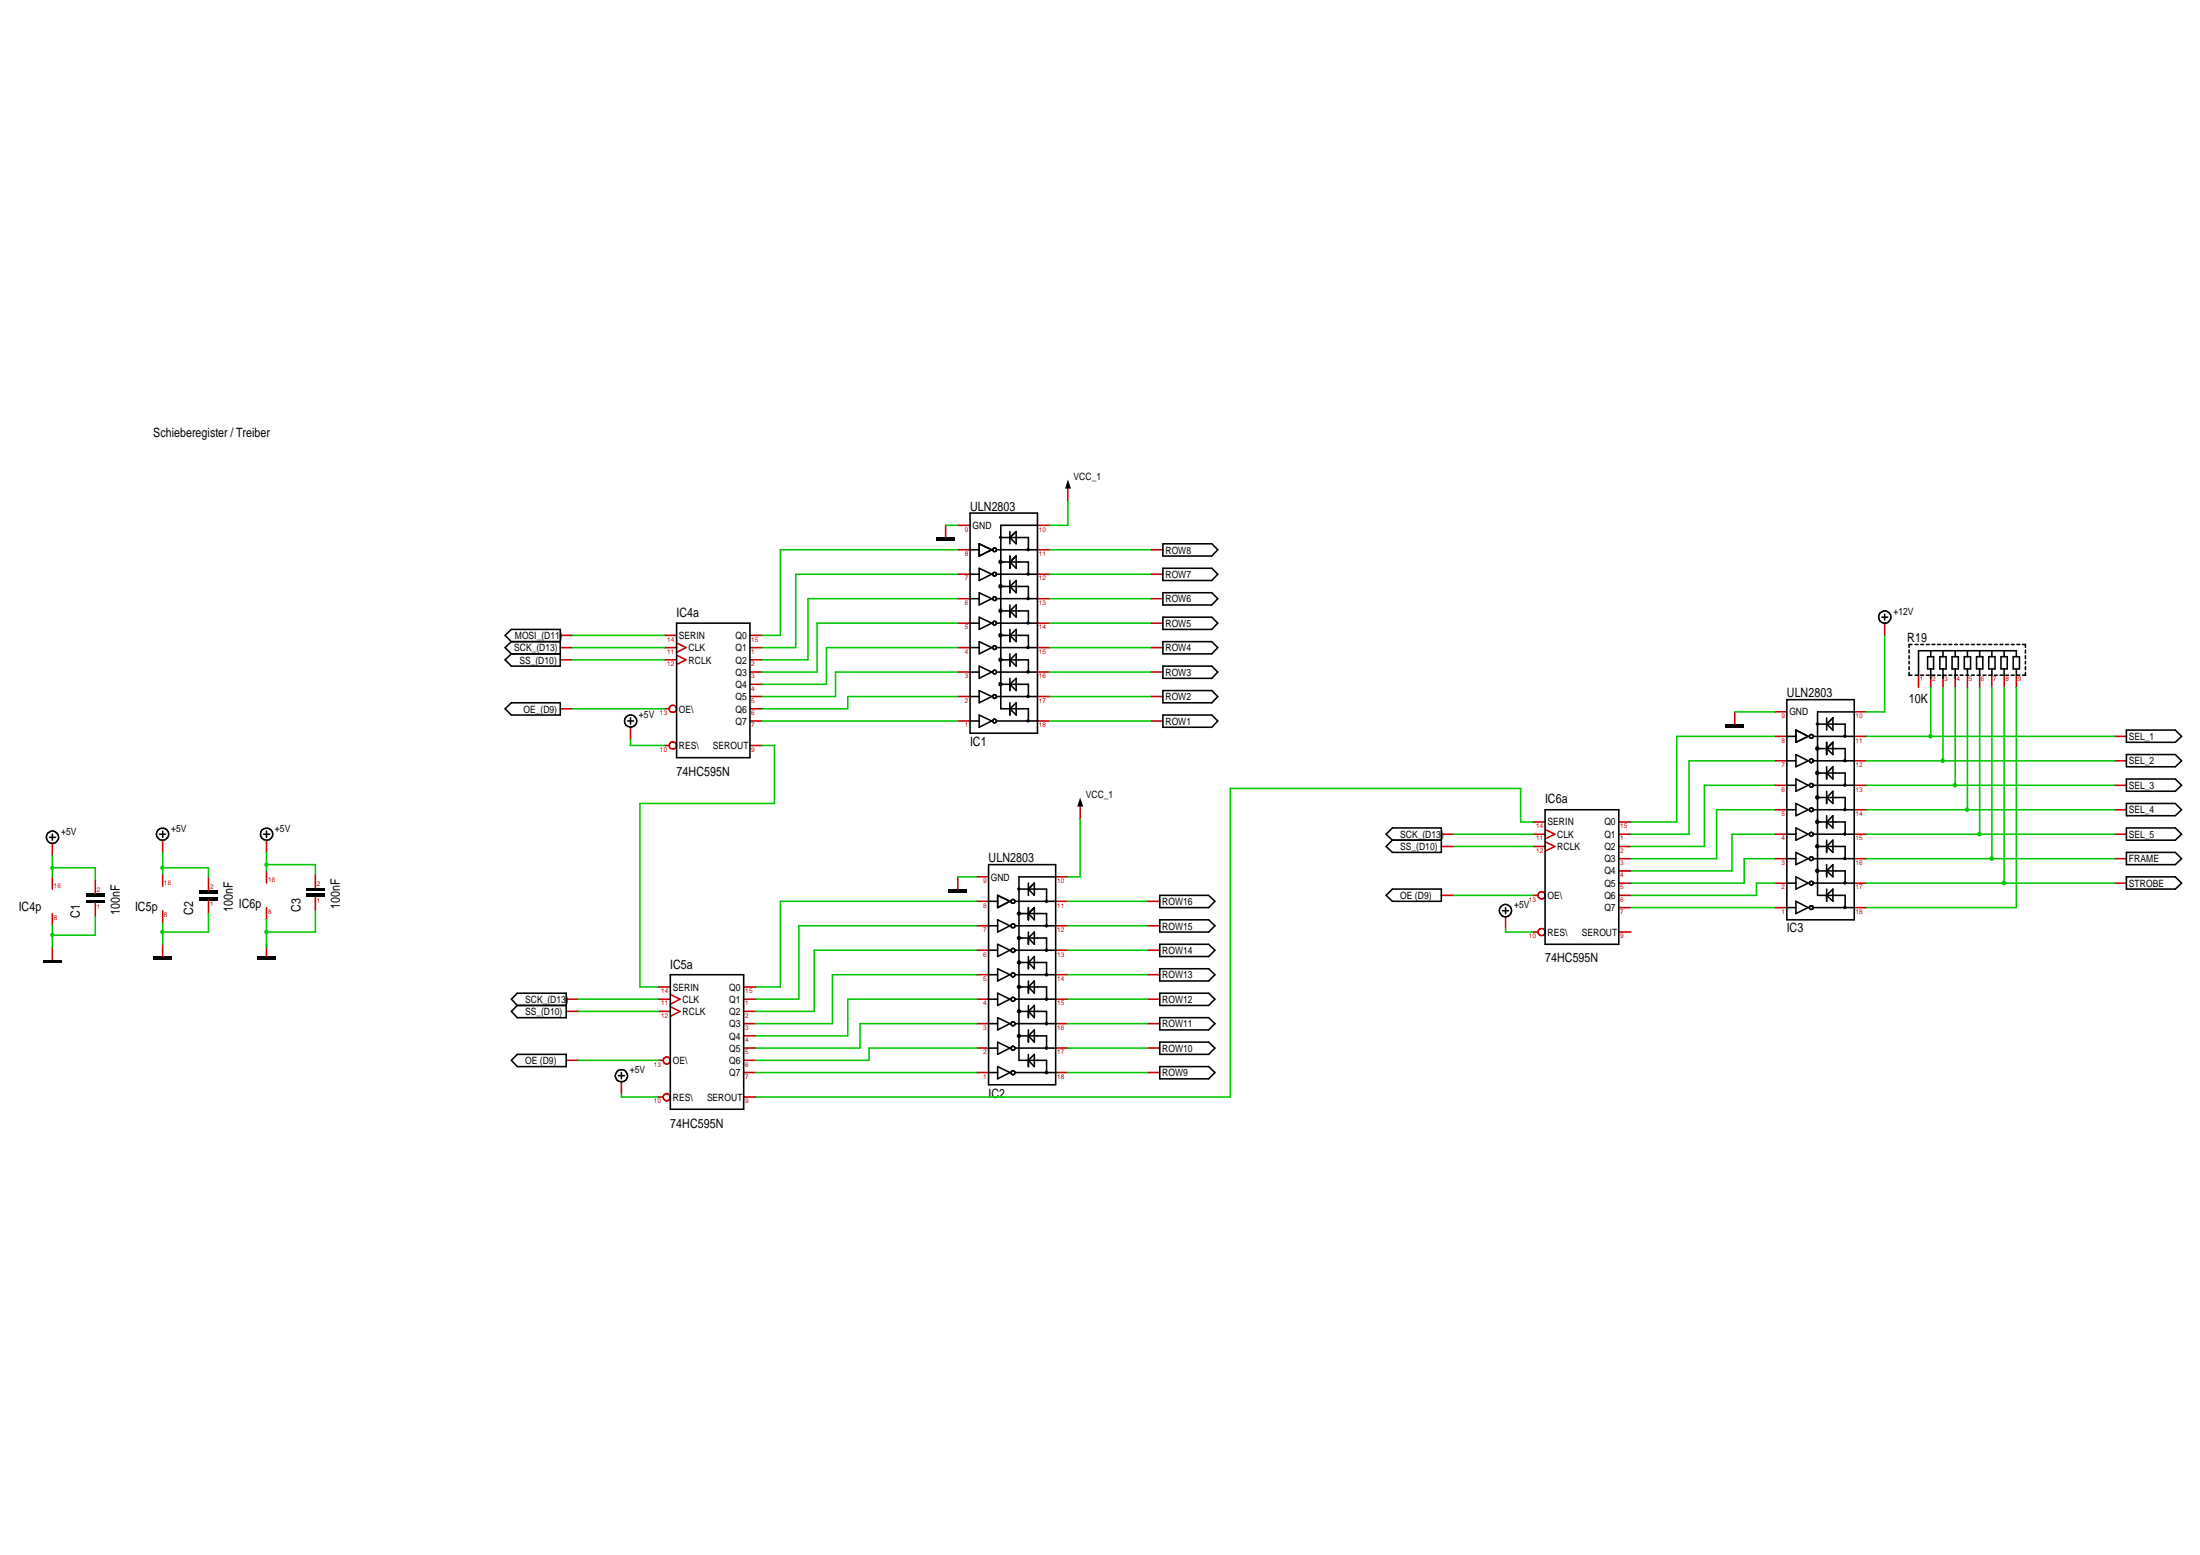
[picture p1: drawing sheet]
<svg xmlns="http://www.w3.org/2000/svg" width="297mm" height="210mm" viewBox="0 0 297 210" stroke-linecap="round" stroke-linejoin="round" font-family="sans-serif">
<g fill="none" stroke="#c80000" stroke-width=".21">
<path d="M75.6 95.7h1.7M75.6 89.1h1.7M75.6 87.4h1.7M75.6 85.8h1.7M85.1 98.2v1.6M89.7 95.7h.7M89.7 89.1h1.7M89.7 87.4h1.7M89.7 85.8h1.7M91.4 88.4l1.2 .7-1.2 .6M91.4 86.8l1.2 .6-1.2 .7M101.3 95.7h1.6"/>
<path d="M101.3 89.1h1.6M101.3 87.4h1.6M101.3 85.8h1.6M101.3 97.3h1.6M101.3 94h1.6M101.3 92.4h1.6M101.3 90.7h1.6M155.4 97.3h1.6M254.5 84.1v1.7M259 91.1v1.7M260.7 91.1v1.7M262.3 91.1v1.7"/>
<path d="M264 91.1v1.7M265.6 91.1v1.7M267.3 91.1v1.7M268.9 91.1v1.7M270.6 91.1v1.7M272.2 91.1v1.7M285.5 99.4h1.6M7.1 113.8v1.7M7.1 118.4v1.6M12.9 118.8v1.8M22 113.4v1.7M22 118v1.6"/>
<path d="M28.1 118.4v1.8M36 113.4v1.7M36 117.6v1.6M42.6 118v1.8M89.7 100.6h.7M101.3 100.6h1.6M145.8 108.9v1.6M194.6 114.3h1.7M194.6 112.6h1.7M207 114.3h1.6M207 112.6h1.6M207 111h1.6"/>
<path d="M208.6 113.6l1.3 .7-1.3 .6M208.6 112l1.3 .6-1.3 .6M218.6 114.3h1.6M218.6 112.6h1.6M218.6 111h1.6M218.6 119.2h1.6M218.6 117.6h1.6M218.6 115.9h1.6M285.5 112.6h1.6M285.5 109.3h1.6M285.5 106h1.6M285.5 102.7h1.6"/>
<path d="M285.5 119.2h1.6M285.5 115.9h1.6M7.1 123.3v1.7M7.1 127.9v1.6M12.9 121.9v1.8M22 122.9v1.7M22 127.5v1.6M28.1 121.5v1.8M36 122.5v1.7M36 127.5v1.6M42.6 121.1v1.8M76.5 136.5h1.6"/>
<path d="M76.5 134.9h1.6M88.9 136.5h1.6M88.9 134.9h1.6M88.9 133.2h1.6M90.5 135.9l1.3 .6-1.3 .7M90.5 134.2l1.3 .7-1.3 .7M100.4 136.5h1.7M100.4 134.9h1.7M100.4 133.2h1.7M100.4 139.8h1.7M100.4 138.2h1.7M194.6 120.9h1.7"/>
<path d="M203.3 123.7v1.7M207 120.9h.6M207 125.8h.6M218.6 120.9h1.6M218.6 125.8h1.6M218.6 122.5h1.6M76.5 143.1h1.6M83.9 146v1.7M88.9 143.1h.6M88.9 148.1h.6M100.4 143.1h1.7M100.4 148.1h1.7"/>
<path d="M100.4 144.8h1.7M100.4 141.5h1.7"/>
<circle cx="90.9" cy="95.7" r=".48"/>
<circle cx="90.8" cy="100.6" r=".48"/>
<circle cx="208.1" cy="120.9" r=".49"/>
<circle cx="208.1" cy="125.8" r=".49"/>
<circle cx="90" cy="143.1" r=".48"/>
<circle cx="90" cy="148.1" r=".49"/>
</g>
<g fill="none" stroke="#000001" stroke-width=".21">
<path d="M68.2 95.7l.8-.8h6.6v1.6h-6.6zM69 86.6l-.8-.8 .8-.8h6.6v4.9h-6.6l-.8-.8 .8-.8M69 88.3h6.6M69 86.6h6.6M69 86.6l-.8 .8 .8 .9M84.7 97.3h.9M85.1 96.9v.8M91.4 84.1h9.9v18.2h-9.9zM157 96.5h6.6l.8 .8-.8 .9h-6.6zM254.1 83.3h.8M254.5 82.9v.8M257.8 87.8v.3"/>
<path d="M257.8 88.5v.4M257.8 89.3v.3M257.8 90v.4M257.8 90.8v.3h.3M258.1 87h-.3v.4M258.6 87h.3M258.6 91.1h.3M259.3 87h.4M259.3 91.1h.4M260.1 87h.4M260.1 91.1h.4M260.3 88.6h.8v1.7h-.8z"/>
<path d="M260.7 87.8v.8M260.7 90.3v1.3M260.9 87h.3M260.9 91.1h.3M261.6 87h.4M261.6 91.1h.4M261.9 88.6h.9v1.7h-.9zM262.3 87.8v.8M262.3 90.3v1.3M262.4 87h.4M262.4 91.1h.4M263.1 87h.4"/>
<path d="M263.1 91.1h.4M263.6 88.6h.8v1.7h-.8zM263.9 87h.4M263.9 91.1h.4M264 87.8v.8M264 90.3v1.3M264.7 87h.3M264.7 91.1h.3M265.2 88.6h.9v1.7h-.9zM265.4 87h.4M265.4 91.1h.4M265.6 87.8v.8"/>
<path d="M265.6 90.3v.8M266.2 87h.4M266.2 91.1h.4M266.9 88.6h.8v1.7h-.8zM267 87h.3M267 91.1h.3M267.3 87.8v.8M267.3 90.3v.8M267.8 87h.3M267.8 91.1h.3M268.5 88.6h.9v1.7h-.9zM268.5 87h.4"/>
<path d="M268.5 91.1h.4M268.9 87.8v.8M268.9 90.3v.8M269.3 87h.4M269.3 91.1h.4M270 87h.4M270 91.1h.4M270.2 88.6h.8v1.7h-.8zM270.6 87.8v.8M270.6 90.3v.8M270.8 87h.4M270.8 91.1h.4"/>
<path d="M271.6 87h.3M271.6 91.1h.3M271.8 88.6h.9v1.7h-.9zM272.2 88.6v-.8h-13.2v3.3M272.2 90.3v.8M272.3 87h.4M272.3 91.1h.4M273.1 87h.4v.4M273.5 87.8v.3M273.5 88.5v.4M273.5 89.3v.3M273.5 90v.4"/>
<path d="M273.5 90.8v.3h-.4M287.1 98.6h6.6l.9 .8-.9 .8h-6.6zM6.7 113h.8M7.1 112.6v.8M21.5 112.6h.8M22 112.2v.8M35.6 112.6h.8M36 112.2v.8M187.2 112.6l.8-.8h6.6v3.3h-6.6l-.8-.8 .8-.9zM188 113.4h6.6M208.6 109.3h10v18.2h-10zM287.1 111.8h6.6l.9 .8-.9 .8h-6.6z"/>
<path d="M287.1 115.1h6.6l.9 .8-.9 .8h-6.6zM287.1 101.9h6.6l.9 .8-.9 .8h-6.6zM287.1 105.2h6.6l.9 .8-.9 .8h-6.6zM287.1 108.5h6.6l.9 .8-.9 .8h-6.6zM287.1 118.4h6.6l.9 .8-.9 .8h-6.6zM69 134.9l.8-.8h6.7v3.3h-6.7l-.8-.9 .8-.8zM69.8 135.7h6.7M90.5 131.6h9.9v18.1h-9.9zM187.2 120.9l.8-.9h6.6v1.7h-6.6zM202.9 122.9h.8M203.3 122.5v.8M69 143.1l.8-.8h6.7v1.7h-6.7z"/>
<path d="M83.5 145.2h.8M83.9 144.8v.8"/>
<circle cx="85.1" cy="97.3" r=".84"/>
<circle cx="254.5" cy="83.3" r=".84"/>
<circle cx="7.1" cy="113" r=".84"/>
<circle cx="22" cy="112.6" r=".83"/>
<circle cx="36" cy="112.6" r=".84"/>
<circle cx="203.3" cy="122.9" r=".83"/>
<circle cx="83.9" cy="145.2" r=".81"/>
</g>
<path d="M5.8 129.7h2.5M11.6 121.7h2.5M41.4 120h2.5" fill="none" stroke="#000001" stroke-width=".38"/>
<path d="M11.6 120.9h2.5M20.7 129.3h2.5M26.9 120.4h2.5M26.9 121.3h2.5M34.8 129.3h2.5M41.4 120.9h2.5" fill="none" stroke="#000001" stroke-width=".42"/>
<path d="M145.8 107.7l.5 1.2h-.8z" fill="#000001"/>
<path d="M144.2 66v1.6" fill="none" stroke="#c80000" stroke-width=".21"/>
<path d="M144.2 64.7l.4 1.3h-.8z" fill="#000001"/>
<g fill="none" stroke="#c80000" stroke-width=".21">
<path d="M127.7 70.9v1.7M155.4 74.2h1.6M155.4 77.5h1.6M155.4 80.8h1.6M155.4 84.1h1.6M155.4 87.4h1.6M155.4 90.7h1.6M155.4 94h1.6M234.2 96.1v1.6M239.6 99.4h1.7M239.6 96.1h1.7M250.4 99.4h1.6"/>
<path d="M250.4 96.1h1.6M129.3 118.4v1.6M239.6 112.6h1.7M239.6 109.3h1.7M239.6 106h1.7M239.6 102.7h1.7M239.6 115.9h1.7M239.6 119.2h1.7M250.4 112.6h1.6M250.4 109.3h1.6M250.4 106h1.6M250.4 102.7h1.6"/>
<path d="M250.4 115.9h1.6M250.4 119.2h1.6M154.9 121.7h1.7M154.9 125h1.7M154.9 128.3h1.7M154.9 131.6h1.7M154.9 134.9h1.7M154.9 138.2h1.7M239.6 122.5h1.7M250.4 122.5h1.6M154.9 141.5h1.7M154.9 144.8h1.7"/>
</g>
<g fill="none" stroke="#000001" stroke-width=".21">
<path d="M157 73.4h6.6l.8 .8-.8 .9h-6.6zM157 76.7h6.6l.8 .8-.8 .9h-6.6zM157 80h6.6l.8 .8-.8 .9h-6.6zM157 83.3h6.6l.8 .8-.8 .9h-6.6zM157 86.6h6.6l.8 .8-.8 .9h-6.6zM157 89.9h6.6l.8 .8-.8 .9h-6.6zM157 93.2h6.6l.8 .8-.8 .9h-6.6zM241.3 94.4h9.1v29.8h-9.1zM156.6 120.9h6.6l.8 .8-.8 .8h-6.6zM156.6 124.2h6.6l.8 .8-.8 .8h-6.6zM156.6 127.5h6.6l.8 .8-.8 .8h-6.6zM156.6 130.8h6.6l.8 .8-.8 .8h-6.6z"/>
<path d="M156.6 134.1h6.6l.8 .8-.8 .8h-6.6zM156.6 137.4h6.6l.8 .8-.8 .8h-6.6zM156.6 140.7h6.6l.8 .8-.8 .8h-6.6zM156.6 144h6.6l.8 .8-.8 .8h-6.6z"/>
</g>
<path d="M126.4 72.8h2.5M233 98h2.5M128.1 120.2h2.5" fill="none" stroke="#000001" stroke-width=".42"/>
<g fill="#000001">
<circle cx="245.4" cy="101" r=".31"/>
<circle cx="245.4" cy="104.3" r=".31"/>
<circle cx="245.4" cy="107.6" r=".31"/>
<circle cx="245.4" cy="110.9" r=".31"/>
<circle cx="245.4" cy="114.2" r=".31"/>
<circle cx="245.4" cy="117.5" r=".31"/>
</g>
<g fill="none" stroke="#000001" stroke-width=".21">
<path d="M250.4 96.1h-5v24.8h2.5M245.4 114.3h2.5M245.4 111h2.5M245.4 107.7h2.5M245.4 104.4h2.5M245.4 101h2.5M245.4 117.6h2.5M246.6 100.2v1.7M246.6 103.5v1.7M246.6 106.8v1.7M246.6 110.1v1.7M246.6 113.4v1.7"/>
<path d="M246.6 116.7v1.7M247.5 100.2v1.7l-.9-.9zM247.5 103.5v1.7l-.9-.8zM247.5 106.8v1.7l-.9-.8zM247.5 110.1v1.7l-.9-.8zM247.5 113.4v1.7l-.9-.8zM247.5 116.7v1.7l-.9-.8zM246.6 120v1.7M247.5 120v1.7l-.9-.8z"/>
</g>
<g fill="#000001">
<circle cx="249.1" cy="102.7" r=".24"/>
<circle cx="249.1" cy="106" r=".24"/>
<circle cx="249.1" cy="109.3" r=".24"/>
<circle cx="249.1" cy="112.6" r=".24"/>
<circle cx="249.1" cy="115.9" r=".24"/>
<circle cx="249.1" cy="119.2" r=".24"/>
<circle cx="249.1" cy="122.5" r=".24"/>
</g>
<g fill="none" stroke="#000001" stroke-width=".21">
<path d="M242.5 98.6l1.6 .8-1.6 .8zM241.3 119.2h1.2M241.3 115.9h1.2M241.3 112.6h1.2M241.3 106h1.2M241.3 109.3h1.2M241.3 102.7h1.2M242.5 105.2l1.6 .8-1.6 .8zM242.5 108.5l1.6 .8-1.6 .8zM242.5 111.8l1.6 .8-1.6 .8zM242.5 115.1l1.6 .8-1.6 .8zM242.5 118.4l1.6 .8-1.6 .8z"/>
<path d="M244.8 119.2h5.6M244.8 115.9h5.6M244.8 112.6h5.6M244.8 106h5.6M244.8 109.3h5.6M244.8 102.7h5.6M247.9 101h1.2v1.7M247.9 104.4h1.2v1.6M247.9 107.7h1.2v1.6M247.9 111h1.2v1.6M247.9 114.3h1.2v1.6M247.9 117.6h1.2v1.6"/>
<path d="M241.3 122.5h1.2M242.5 121.7l1.6 .8-1.6 .8zM244.8 122.5h5.6M247.9 120.9h1.2v1.6"/>
<circle cx="244.6" cy="109.3" r=".26"/>
<circle cx="244.6" cy="106" r=".26"/>
<circle cx="244.6" cy="115.9" r=".26"/>
<circle cx="244.6" cy="112.6" r=".26"/>
<circle cx="244.6" cy="102.7" r=".26"/>
<circle cx="244.6" cy="119.2" r=".26"/>
<circle cx="244.6" cy="122.5" r=".26"/>
</g>
<g fill="#000001">
<path d="M245.2 97.6l.2-.1 .1 .1 .1 .1-.1 .2-.1 .1-.2-.1-.1-.2z" fill-rule="evenodd"/>
<circle cx="249.1" cy="99.4" r=".24"/>
</g>
<g fill="none" stroke="#000001" stroke-width=".21">
<path d="M241.3 99.4h1.2M242.5 98.6l1.6 .8-1.6 .8zM245 99.4h5.4M245.4 97.7h3.7v1.7M246.6 96.9v1.7M247.5 96.9v1.7l-.9-.9zM133.5 116.7h9v29.7h-9zM242.5 101.9l1.6 .8-1.6 .8zM246.6 100.2v1.7M247.5 100.2l-.9 .8"/>
<circle cx="244.6" cy="99.4" r=".26"/>
</g>
<g fill="none" stroke="#c80000" stroke-width=".21">
<path d="M131.8 118.4h1.7M142.5 118.4h1.7M131.8 134.9h1.7M131.8 131.6h1.7M131.8 128.3h1.7M131.8 125h1.7M131.8 121.7h1.7M131.8 138.2h1.7M142.5 134.9h1.7M142.5 131.6h1.7M142.5 128.3h1.7M142.5 125h1.7"/>
<path d="M142.5 121.7h1.7M142.5 138.2h1.7M131.8 141.5h1.7M131.8 144.8h1.7M142.5 141.5h1.7M142.5 144.8h1.7"/>
</g>
<g fill="#000001">
<circle cx="137.6" cy="123.3" r=".3"/>
<circle cx="137.6" cy="126.6" r=".3"/>
<circle cx="137.6" cy="129.9" r=".3"/>
<circle cx="137.6" cy="133.2" r=".3"/>
<circle cx="137.6" cy="136.5" r=".3"/>
<circle cx="137.6" cy="139.8" r=".3"/>
</g>
<g fill="none" stroke="#000001" stroke-width=".21">
<path d="M142.5 118.4h-4.9v24.7h2.5M137.6 136.5h2.5M137.6 133.2h2.5M137.6 129.9h2.5M137.6 126.6h2.5M137.6 123.3h2.5M137.6 139.8h2.5M138.8 122.5v1.7M138.8 125.8v1.7M138.8 129.1v1.7M138.8 132.4v1.7M138.8 135.7v1.7"/>
<path d="M138.8 139v1.7M139.7 122.5v1.7l-.9-.9zM139.7 125.8v1.7l-.9-.9zM139.7 129.1v1.7l-.9-.9zM139.7 132.4v1.7l-.9-.9zM139.7 135.7v1.7l-.9-.9zM139.7 139v1.7l-.9-.9zM138.8 142.3v1.7M139.7 142.3v1.7l-.9-.9z"/>
</g>
<g fill="#000001">
<circle cx="141.3" cy="125" r=".24"/>
<circle cx="141.3" cy="128.3" r=".24"/>
<circle cx="141.3" cy="131.6" r=".24"/>
<circle cx="141.3" cy="134.9" r=".24"/>
<circle cx="141.3" cy="138.2" r=".24"/>
<circle cx="141.3" cy="141.5" r=".24"/>
<circle cx="141.3" cy="144.8" r=".24"/>
</g>
<g fill="none" stroke="#000001" stroke-width=".21">
<path d="M133.5 138.2h1.2M133.5 134.9h1.2M133.5 128.3h1.2M133.5 131.6h1.2M133.5 125h1.2M134.7 120.9l1.7 .8-1.7 .8zM134.7 127.5l1.7 .8-1.7 .8zM134.7 130.8l1.7 .8-1.7 .8zM134.7 134.1l1.7 .8-1.7 .8zM134.7 137.4l1.7 .8-1.7 .8zM136.6 124.8l.1-.1 .3 .1v.3l-.1 .1h-.3l-.1-.1zM137 138.2h5.5"/>
<path d="M137 134.9h5.5M137 128.3h5.5M137 131.6h5.5M137 125h5.5M140.1 123.3h1.2v1.7M140.1 126.6h1.2v1.7M140.1 129.9h1.2v1.7M140.1 133.2h1.2v1.7M140.1 136.5h1.2v1.7M140.1 139.8h1.2v1.7M133.5 144.8h1.2M133.5 141.5h1.2"/>
<path d="M134.7 140.7l1.7 .8-1.7 .8zM134.7 144l1.7 .8-1.7 .8zM137 144.8h5.5M137 141.5h5.5M140.1 143.1h1.2v1.7"/>
<circle cx="136.8" cy="138.2" r=".27"/>
<circle cx="136.8" cy="131.6" r=".27"/>
<circle cx="136.8" cy="128.3" r=".27"/>
<circle cx="136.8" cy="134.9" r=".27"/>
<circle cx="136.8" cy="144.8" r=".27"/>
<circle cx="136.8" cy="141.5" r=".27"/>
</g>
<g fill="#000001">
<circle cx="141.3" cy="121.7" r=".24"/>
<circle cx="137.6" cy="120" r=".24"/>
</g>
<path d="M131 69.3h9.1v29.7h-9.1zM138.8 119.2v1.7M139.7 119.2v1.7l-.9-.9zM133.5 121.7h1.2M134.7 124.2l1.7 .8-1.7 .8zM134.7 120.9l1.7 .8-1.7 .8zM136.6 121.5l.1-.1 .3 .1v.3l-.1 .1h-.3l-.1-.1zM137.2 121.7h5.3M137.6 120h3.7v1.7M138.8 122.5v1.7M139.7 122.5l-.9 .8" fill="none" stroke="#000001" stroke-width=".21"/>
<g fill="none" stroke="#c80000" stroke-width=".21">
<path d="M129.3 77.5h1.7M129.3 74.2h1.7M129.3 70.9h1.7M140.1 77.5h1.6M140.1 74.2h1.6M140.1 70.9h1.6M129.3 87.4h1.7M129.3 84.1h1.7M129.3 80.8h1.7M129.3 90.7h1.7M129.3 94h1.7M129.3 97.3h1.7"/>
<path d="M140.1 87.4h1.6M140.1 84.1h1.6M140.1 80.8h1.6M140.1 90.7h1.6M140.1 94h1.6M140.1 97.3h1.6"/>
</g>
<g fill="#000001">
<circle cx="135.1" cy="75.8" r=".31"/>
<circle cx="135.1" cy="79.1" r=".31"/>
<circle cx="135.1" cy="82.4" r=".31"/>
<circle cx="135.1" cy="85.8" r=".31"/>
<circle cx="135.1" cy="89.1" r=".31"/>
<circle cx="135.1" cy="92.4" r=".31"/>
</g>
<g fill="none" stroke="#000001" stroke-width=".21">
<path d="M135.1 79.2h2.5M135.1 75.9h2.5M136.4 75.1v1.6M136.4 78.4v1.6M136.4 75.9l.8-.8v1.6zM136.4 79.2l.8-.8v1.6zM140.1 70.9h-5v24.8h2.5M135.1 89.1h2.5M135.1 85.8h2.5M135.1 82.5h2.5M135.1 92.4h2.5M136.4 81.7v1.6"/>
<path d="M136.4 85v1.6M136.4 88.3v1.6M136.4 91.6v1.6M136.4 94.9v1.6M136.4 95.7l.8-.8v1.6zM136.4 82.5l.8-.8v1.6zM136.4 85.8l.8-.8v1.6zM136.4 89.1l.8-.8v1.6zM136.4 92.4l.8-.8v1.6z"/>
</g>
<g fill="#000001">
<circle cx="138.8" cy="77.5" r=".24"/>
<circle cx="138.8" cy="80.8" r=".24"/>
<circle cx="138.8" cy="84.1" r=".24"/>
<circle cx="138.8" cy="87.4" r=".24"/>
<circle cx="138.8" cy="90.7" r=".24"/>
<circle cx="138.8" cy="94" r=".24"/>
<circle cx="138.8" cy="97.3" r=".24"/>
</g>
<g fill="none" stroke="#000001" stroke-width=".21">
<path d="M131 77.5h1.2M132.2 73.4l1.7 .8-1.7 .9zM134.5 77.5h5.6M137.6 75.9h1.2v1.6M137.6 79.2h1.2v1.6M131 97.3h1.2M131 94h1.2M131 90.7h1.2M131 87.4h1.2M131 80.8h1.2M131 84.1h1.2M132.2 80l1.7 .8-1.7 .9z"/>
<path d="M132.2 83.3l1.7 .8-1.7 .9zM132.2 86.6l1.7 .8-1.7 .9zM132.2 89.9l1.7 .8-1.7 .9zM132.2 93.2l1.7 .8-1.7 .9zM132.2 96.5l1.7 .8-1.7 .9zM134.5 97.3h5.6M134.5 94h5.6M134.5 90.7h5.6M134.5 87.4h5.6M134.5 80.8h5.6M134.5 84.1h5.6M137.6 82.5h1.2v1.6"/>
<path d="M137.6 85.8h1.2v1.6M137.6 89.1h1.2v1.6M137.6 92.4h1.2v1.6M137.6 95.7h1.2v1.6"/>
<circle cx="134.3" cy="77.5" r=".25"/>
<circle cx="134.3" cy="87.4" r=".25"/>
<circle cx="134.3" cy="90.7" r=".25"/>
<circle cx="134.3" cy="94" r=".25"/>
<circle cx="134.3" cy="84.1" r=".25"/>
<circle cx="134.3" cy="80.8" r=".25"/>
<circle cx="134.3" cy="97.3" r=".25"/>
</g>
<g fill="#000001">
<path d="M134.9 72.4l.2-.1 .2 .1v.2v.1l-.2 .1-.2-.1v-.1z" fill-rule="evenodd"/>
<circle cx="138.8" cy="74.2" r=".24"/>
</g>
<g fill="none" stroke="#000001" stroke-width=".21">
<path d="M131 74.2h1.2M132.2 76.7l1.7 .8-1.7 .9zM132.2 73.4l1.7 .8-1.7 .9zM134.7 74.2h5.4M135.1 72.6h3.7v1.6M136.4 72.6l.8-.8v1.6zM136.4 71.8v1.6M136.4 75.1v1.6M137.2 75.1l-.8 .8"/>
<circle cx="134.3" cy="74.2" r=".25"/>
</g>
<path d="M77.3 95.7h12.4M77.3 85.8h12.4M77.3 87.4h12.4M77.3 89.1h12.4M196.3 112.6h10.7M196.3 114.3h10.7M267.3 112.6h18.2M78.1 134.9h10.8M78.1 136.5h10.8M196.3 120.9h10.7M78.1 143.1h10.8" fill="none" stroke="#00c800" stroke-width=".21"/>
<circle cx="267.3" cy="112.6" r=".32" fill="#00c800"/>
<path d="M267.3 92.8v19.8h-15.3M265.6 109.3h19.9" fill="none" stroke="#00c800" stroke-width=".21"/>
<circle cx="265.6" cy="109.3" r=".31" fill="#00c800"/>
<path d="M265.6 92.8v16.5h-13.6M264 106h21.5" fill="none" stroke="#00c800" stroke-width=".21"/>
<circle cx="263.9" cy="106" r=".31" fill="#00c800"/>
<path d="M264 92.8v13.2h-12" fill="none" stroke="#00c800" stroke-width=".21"/>
<circle cx="262.3" cy="102.7" r=".31" fill="#00c800"/>
<path d="M260.7 99.4h24.8M262.3 92.8v9.9M252 102.7h33.5" fill="none" stroke="#00c800" stroke-width=".21"/>
<circle cx="260.6" cy="99.4" r=".31" fill="#00c800"/>
<g fill="none" stroke="#00c800" stroke-width=".21">
<path d="M129.3 74.2h-23.9v11.6h-2.5M129.3 77.5h-21.9v9.9h-4.5M85.1 99.8v.8h4.6M102.9 97.3h26.4M129.3 94h-14.8v1.7h-11.6M129.3 87.4h-17.7v5h-8.7M129.3 80.8h-20.2v8.3h-6.2M129.3 84.1h-19v6.6h-7.4M129.3 90.7h-16.5v3.3h-9.9M141.7 97.3h13.7M239.6 99.4h-13.2v11.6h-6.2M260.7 92.8v6.6h-8.7"/>
<path d="M272.2 92.8v29.7h-20.2M28.1 117.1v1.3M207 111h-1.7v-4.6h-39.2v41.7h-64M239.6 102.7h-11.6v9.9h-7.8M239.6 112.6h-5.8v5h-13.6M239.6 106h-9.5v8.3h-9.9M239.6 109.3h-7.8v6.6h-11.6M239.6 115.9h-4.1v3.3h-15.3M239.6 119.2h-2.5v1.7h-16.9M131.8 121.7h-26.4v11.5h-3.3M131.8 125h-23.9v9.9h-5.8M131.8 134.9h-17.3v4.9h-12.4"/>
<path d="M131.8 128.3h-21.9v8.2h-7.8M131.8 131.6h-19.4v6.6h-10.3M131.8 138.2h-15.7v3.3h-14M203.3 125.4v.4h3.7M220.2 122.5h19.4M83.9 147.7v.4h5M102.1 144.8h29.7M131.8 141.5h-14.5v1.6h-15.2"/>
</g>
<circle cx="36" cy="116.7" r=".3" fill="#00c800"/>
<path d="M36 115.1v1.6h6.6v1.3" fill="none" stroke="#00c800" stroke-width=".21"/>
<circle cx="21.9" cy="117.1" r=".3" fill="#00c800"/>
<path d="M22 115.1v2h6.1" fill="none" stroke="#00c800" stroke-width=".21"/>
<circle cx="7.1" cy="117.1" r=".3" fill="#00c800"/>
<path d="M7.1 115.5v2.9M7.1 117.1h5.8v1.7M22 117.1v.9M36 116.7v.9" fill="none" stroke="#00c800" stroke-width=".21"/>
<circle cx="270.6" cy="119.2" r=".32" fill="#00c800"/>
<path d="M270.6 92.8v26.4M252 119.2h33.5" fill="none" stroke="#00c800" stroke-width=".21"/>
<circle cx="268.9" cy="115.9" r=".32" fill="#00c800"/>
<g fill="none" stroke="#00c800" stroke-width=".21">
<path d="M127.7 70.9h1.6M141.7 74.2h13.7M141.7 77.5h13.7M144.2 67.6v3.3h-2.5M141.7 80.8h13.7M141.7 84.1h13.7M141.7 87.4h13.7M141.7 90.7h13.7M141.7 94h13.7M234.2 96.1h5.4M254.5 85.8v10.3h-2.5M268.9 92.8v23.1"/>
<path d="M102.9 100.6h1.7v7.9h-18.2v24.7h2.5M129.3 118.4h2.5M145.8 110.5v7.9h-1.6M252 115.9h33.5M12.9 123.7v2.5M144.2 121.7h10.7M144.2 125h10.7M144.2 128.3h10.7M144.2 131.6h10.7M144.2 134.9h10.7M144.2 138.2h10.7M144.2 141.5h10.7"/>
<path d="M144.2 144.8h10.7"/>
</g>
<circle cx="7.1" cy="126.2" r=".3" fill="#00c800"/>
<path d="M7.1 125v1.2h5.8M28.1 123.3v2.5" fill="none" stroke="#00c800" stroke-width=".21"/>
<circle cx="21.9" cy="125.8" r=".31" fill="#00c800"/>
<path d="M22 124.6v1.2h6.1M42.6 122.9v2.9" fill="none" stroke="#00c800" stroke-width=".21"/>
<circle cx="36" cy="125.8" r=".31" fill="#00c800"/>
<path d="M7.1 126.2v1.7M22 125.8v1.7M36 124.2v3.7M36 125.8h6.6" fill="none" stroke="#00c800" stroke-width=".21"/>
<g font-size="1.7" fill="#000001">
<text x="20.7" y="58.9">Schieberegister / Treiber</text>
<text x="131" y="68.9">ULN2803</text>
<text x="91.4" y="83.3">IC4a</text>
<text x="257.5" y="86.7">R19</text>
<text x="241.3" y="94.1">ULN2803</text>
<text x="257.7" y="94.9">10K</text>
<text x="131" y="100.7">IC1</text>
<text x="91.4" y="104.8">74HC595N</text>
<text x="208.6" y="108.5">IC6a</text>
<text x="133.5" y="116.4">ULN2803</text>
<text x="2.5" y="122.9">IC4p</text>
<text x="10.8" y="124" transform="rotate(-90 10.8 124)">C1</text>
<text x="16.2" y="123.5" transform="rotate(-90 16.2 123.5)">100nF</text>
<text x="18.2" y="122.9">IC5p</text>
<text x="26.1" y="123.5" transform="rotate(-90 26.1 123.5)">C2</text>
<text x="31.5" y="123.1" transform="rotate(-90 31.5 123.1)">100nF</text>
<text x="32.3" y="122.5">IC6p</text>
<text x="40.6" y="123.1" transform="rotate(-90 40.6 123.1)">C3</text>
<text x="45.9" y="122.7" transform="rotate(-90 45.9 122.7)">100nF</text>
<text x="241.3" y="125.9">IC3</text>
<text x="90.5" y="130.8">IC5a</text>
<text x="208.6" y="129.9">74HC595N</text>
<text x="133.5" y="148.2">IC2</text>
<text x="90.5" y="152.2">74HC595N</text>
</g>
<g font-size="1.4" fill="#000001">
<text x="144.9" y="64.8">VCC_1</text>
<text x="131.3" y="71.4">GND</text>
<text x="157.3" y="74.7">ROW8</text>
<text x="157.3" y="78">ROW7</text>
<text x="157.3" y="81.3">ROW6</text>
<text x="255.6" y="83">+12V</text>
<text x="69.4" y="87.9">SCK_(D13)</text>
<text x="69.5" y="86.3">MOSI_(D11)</text>
<text x="70.1" y="89.6">SS_(D10)</text>
<text x="91.6" y="86.3">SERIN</text>
<text x="93" y="89.6">RCLK</text>
<text x="93" y="87.9">CLK</text>
<text x="99.3" y="86.3">Q0</text>
<text x="99.3" y="89.6">Q2</text>
<text x="99.3" y="87.9">Q1</text>
<text x="157.3" y="84.6">ROW5</text>
<text x="157.3" y="87.9">ROW4</text>
<text x="99.3" y="94.5">Q5</text>
<text x="99.3" y="92.9">Q4</text>
<text x="99.3" y="91.2">Q3</text>
<text x="157.3" y="91.2">ROW3</text>
<text x="157.3" y="94.5">ROW2</text>
<text x="70.7" y="96.2">OE_(D9)</text>
<text x="86.3" y="97">+5V</text>
<text x="91.6" y="96.2">OE\</text>
<text x="91.6" y="101.1">RES\</text>
<text x="96.3" y="101.1">SEROUT</text>
<text x="99.3" y="97.8">Q7</text>
<text x="99.3" y="96.2">Q6</text>
<text x="157.3" y="97.8">ROW1</text>
<text x="241.6" y="96.6">GND</text>
<text x="287.4" y="99.9">SEL_1</text>
<text x="146.6" y="107.7">VCC_1</text>
<text x="287.4" y="106.5">SEL_3</text>
<text x="287.4" y="103.2">SEL_2</text>
<text x="8.3" y="112.7">+5V</text>
<text x="23.1" y="112.3">+5V</text>
<text x="37.1" y="112.3">+5V</text>
<text x="189.1" y="113.1">SCK_(D13)</text>
<text x="209" y="111.4">SERIN</text>
<text x="210.3" y="113.1">CLK</text>
<text x="216.6" y="111.4">Q0</text>
<text x="216.6" y="113.1">Q1</text>
<text x="287.4" y="113.1">SEL_5</text>
<text x="287.4" y="109.8">SEL_4</text>
<text x="133.8" y="118.9">GND</text>
<text x="189.1" y="114.7">SS_(D10)</text>
<text x="210.3" y="114.7">RCLK</text>
<text x="216.6" y="119.7">Q5</text>
<text x="216.6" y="118">Q4</text>
<text x="216.6" y="116.4">Q3</text>
<text x="216.6" y="114.7">Q2</text>
<text x="287.4" y="119.7">STROBE</text>
<text x="287.4" y="116.4">FRAME</text>
<text x="156.9" y="122.2">ROW16</text>
<text x="156.9" y="125.5">ROW15</text>
<text x="189.1" y="121.3">OE (D9)</text>
<text x="204.4" y="122.6">+5V</text>
<text x="209" y="121.3">OE\</text>
<text x="216.6" y="123">Q7</text>
<text x="216.6" y="121.3">Q6</text>
<text x="156.9" y="128.8">ROW14</text>
<text x="209" y="126.3">RES\</text>
<text x="213.6" y="126.3">SEROUT</text>
<text x="70.9" y="137">SS_(D10)</text>
<text x="70.9" y="135.4">SCK_(D13)</text>
<text x="90.8" y="133.7">SERIN</text>
<text x="92.2" y="137">RCLK</text>
<text x="92.2" y="135.4">CLK</text>
<text x="98.5" y="133.7">Q0</text>
<text x="98.5" y="137">Q2</text>
<text x="98.5" y="135.4">Q1</text>
<text x="156.9" y="132.1">ROW13</text>
<text x="156.9" y="135.4">ROW12</text>
<text x="70.9" y="143.6">OE (D9)</text>
<text x="90.8" y="143.6">OE\</text>
<text x="98.5" y="143.6">Q6</text>
<text x="98.5" y="142">Q5</text>
<text x="98.5" y="140.3">Q4</text>
<text x="98.5" y="138.7">Q3</text>
<text x="156.9" y="138.7">ROW11</text>
<text x="156.9" y="142">ROW10</text>
<text x="85" y="144.9">+5V</text>
<text x="90.8" y="148.6">RES\</text>
<text x="95.5" y="148.6">SEROUT</text>
<text x="98.5" y="145.3">Q7</text>
<text x="156.9" y="145.3">ROW9</text>
</g>
<g font-size=".9" fill="#c80000">
<text x="130.3" y="71.8">9</text>
<text x="140.2" y="71.8">10</text>
<text x="130.3" y="75.1">8</text>
<text x="140.2" y="75.1">11</text>
<text x="130.3" y="78.4">7</text>
<text x="130.3" y="81.7">6</text>
<text x="140.2" y="81.7">13</text>
<text x="140.2" y="78.4">12</text>
<text x="90.1" y="86.6">14</text>
<text x="90.1" y="89.9">12</text>
<text x="90.1" y="88.3">11</text>
<text x="101.4" y="86.6">15</text>
<text x="101.4" y="89.9">2</text>
<text x="101.4" y="88.3">1</text>
<text x="130.3" y="85">5</text>
<text x="130.3" y="88.3">4</text>
<text x="140.2" y="88.3">15</text>
<text x="140.2" y="85">14</text>
<text x="101.4" y="94.9">5</text>
<text x="101.4" y="93.2">4</text>
<text x="101.4" y="91.6">3</text>
<text x="130.3" y="91.6">3</text>
<text x="130.3" y="94.9">2</text>
<text x="140.2" y="91.6">16</text>
<text x="140.2" y="94.9">17</text>
<text x="259.2" y="92">1</text>
<text x="260.9" y="92">2</text>
<text x="262.5" y="92">3</text>
<text x="264.2" y="92">4</text>
<text x="265.8" y="92">5</text>
<text x="267.5" y="92">6</text>
<text x="269.1" y="92">7</text>
<text x="270.8" y="92">8</text>
<text x="272.5" y="92">9</text>
<text x="89.1" y="96.5">13</text>
<text x="89.1" y="101.5">10</text>
<text x="101.4" y="101.5">9</text>
<text x="101.4" y="98.2">7</text>
<text x="101.4" y="96.5">6</text>
<text x="130.3" y="98.2">1</text>
<text x="140.2" y="98.2">18</text>
<text x="240.5" y="96.9">9</text>
<text x="240.5" y="100.2">8</text>
<text x="250.5" y="100.2">11</text>
<text x="250.5" y="96.9">10</text>
<text x="240.5" y="103.5">7</text>
<text x="240.5" y="106.8">6</text>
<text x="250.5" y="106.8">13</text>
<text x="250.5" y="103.5">12</text>
<text x="207.4" y="111.8">14</text>
<text x="207.4" y="113.5">11</text>
<text x="218.7" y="111.8">15</text>
<text x="218.7" y="113.5">1</text>
<text x="240.5" y="110.2">5</text>
<text x="240.5" y="113.5">4</text>
<text x="250.5" y="113.5">15</text>
<text x="250.5" y="110.2">14</text>
<text x="7.3" y="119.8">16</text>
<text x="22.1" y="119.4">16</text>
<text x="36.2" y="119">16</text>
<text x="42.8" y="119.6">2</text>
<text x="132.8" y="119.2">9</text>
<text x="142.7" y="119.2">10</text>
<text x="207.4" y="115.1">12</text>
<text x="218.7" y="118.4">4</text>
<text x="218.7" y="116.8">3</text>
<text x="218.7" y="115.1">2</text>
<text x="240.5" y="116.8">3</text>
<text x="250.5" y="116.8">16</text>
<text x="7.3" y="124.2">8</text>
<text x="13.1" y="120.4">2</text>
<text x="13.1" y="122.7">1</text>
<text x="22.1" y="123.8">8</text>
<text x="28.4" y="120.1">2</text>
<text x="28.4" y="122.3">1</text>
<text x="36.2" y="123.4">8</text>
<text x="42.8" y="121.9">1</text>
<text x="132.8" y="125.8">7</text>
<text x="132.8" y="122.5">8</text>
<text x="142.7" y="125.8">12</text>
<text x="142.7" y="122.5">11</text>
<text x="206.4" y="121.7">13</text>
<text x="218.7" y="123.4">7</text>
<text x="218.7" y="121.7">6</text>
<text x="218.7" y="120.1">5</text>
<text x="240.5" y="120.1">2</text>
<text x="240.5" y="123.4">1</text>
<text x="250.5" y="123.4">18</text>
<text x="250.5" y="120.1">17</text>
<text x="132.8" y="129.1">6</text>
<text x="142.7" y="129.1">13</text>
<text x="206.4" y="126.7">10</text>
<text x="218.7" y="126.7">9</text>
<text x="89.3" y="134.1">14</text>
<text x="89.3" y="137.4">12</text>
<text x="89.3" y="135.7">11</text>
<text x="100.6" y="134.1">15</text>
<text x="100.6" y="137.4">2</text>
<text x="100.6" y="135.7">1</text>
<text x="132.8" y="132.4">5</text>
<text x="132.8" y="135.7">4</text>
<text x="142.7" y="135.7">15</text>
<text x="142.7" y="132.4">14</text>
<text x="88.3" y="144">13</text>
<text x="100.6" y="144">6</text>
<text x="100.6" y="142.3">5</text>
<text x="100.6" y="140.7">4</text>
<text x="100.6" y="139">3</text>
<text x="132.8" y="139">3</text>
<text x="132.8" y="142.3">2</text>
<text x="142.7" y="139">16</text>
<text x="142.7" y="142.3">17</text>
<text x="88.3" y="148.9">10</text>
<text x="100.6" y="148.9">9</text>
<text x="100.6" y="145.6">7</text>
<text x="132.8" y="145.6">1</text>
<text x="142.7" y="145.6">18</text>
</g>
</svg>
